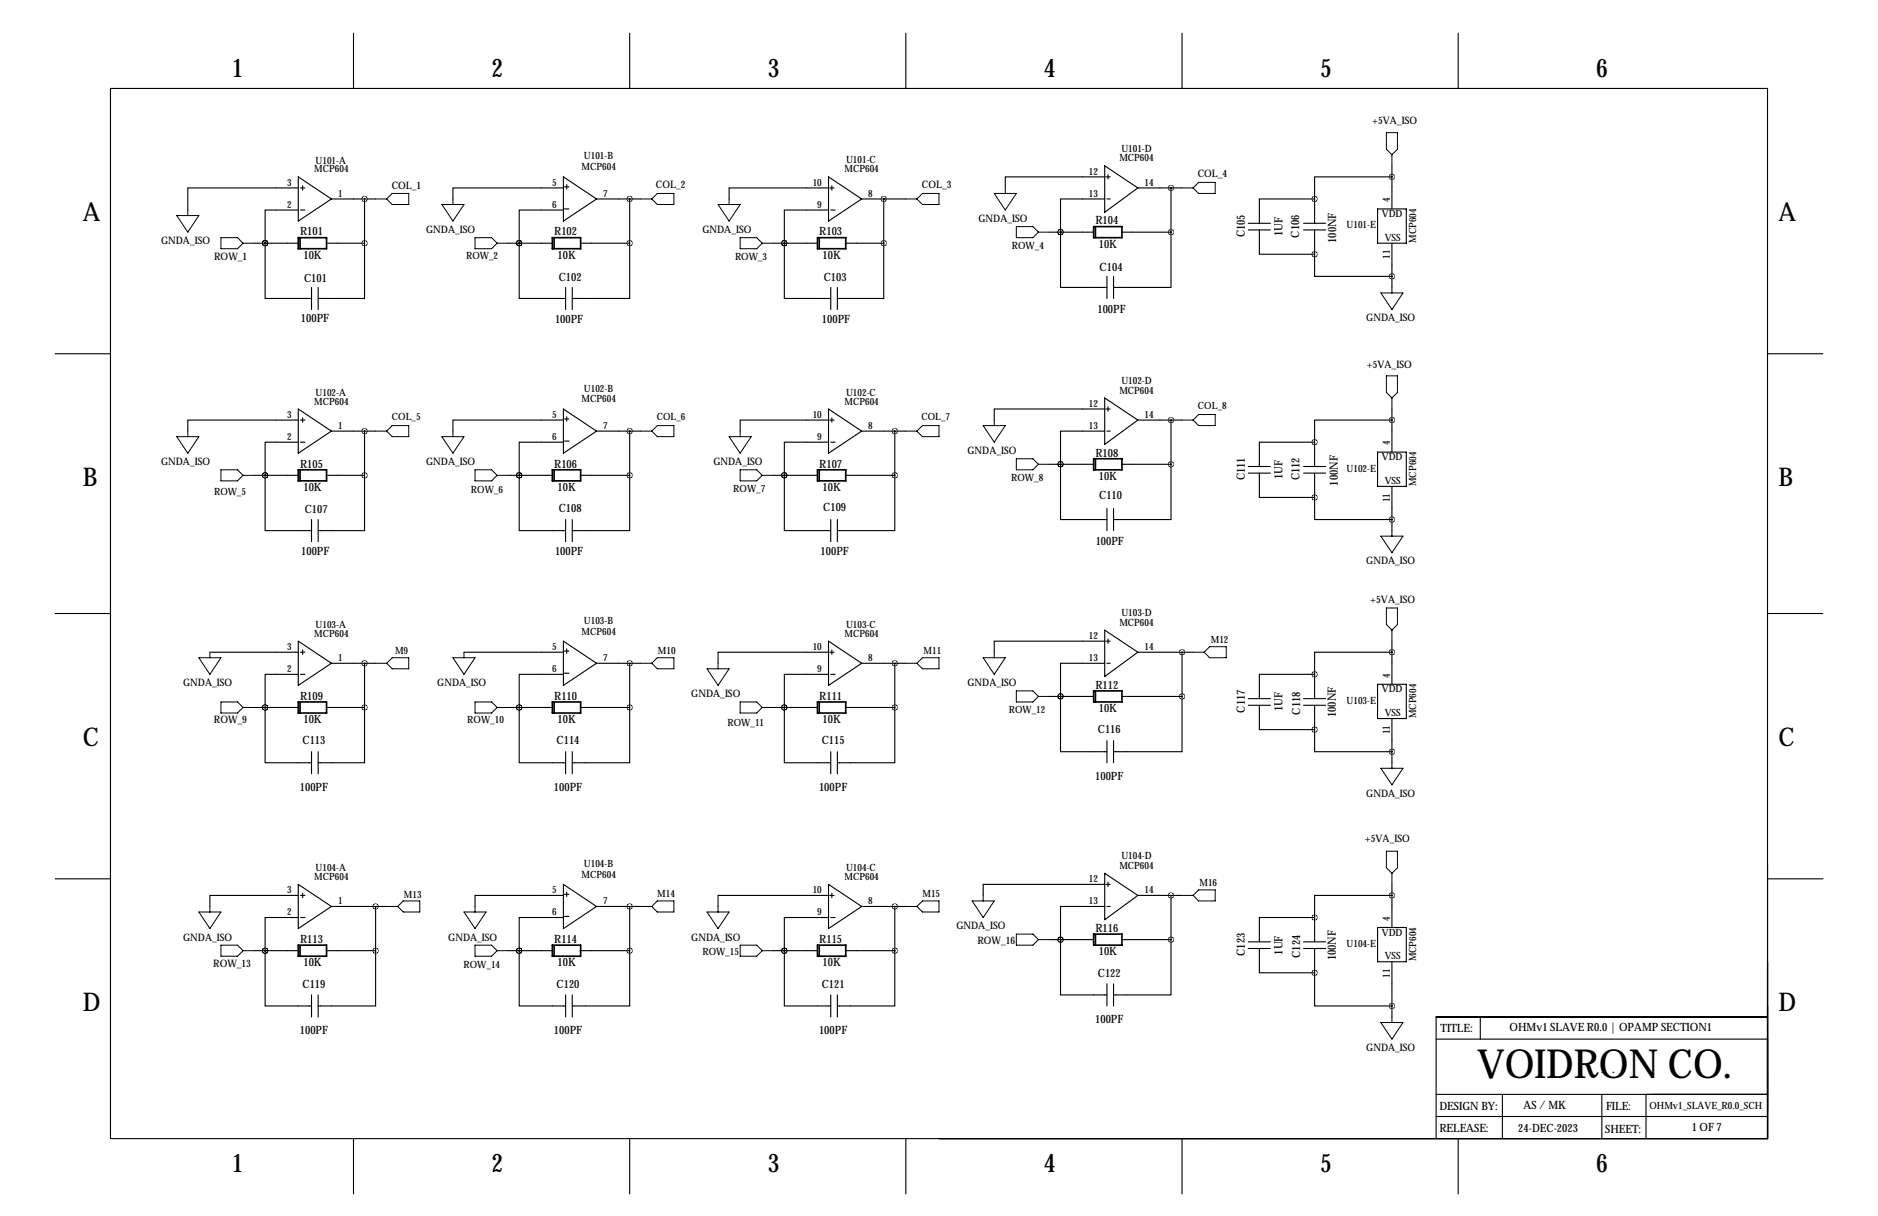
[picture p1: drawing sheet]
<svg xmlns="http://www.w3.org/2000/svg" width="432mm" height="279mm" viewBox="0 0 432 279" stroke-linecap="round" stroke-linejoin="round" font-family="sans-serif">
<g fill="none" stroke="#000" stroke-width=".25">
<path d="M81.3 7.6v12.7M144.8 7.6v12.7M208.3 7.6v12.7M271.8 7.6v12.7M335.3 7.6v12.7M25.4 20.3h381v241.3h-381zM254 38.1l7.6 5.1-7.6 5.6zM320 38.1v9.9M58.4 55.9h10.2M61 55.9h.1M61 55.9v12.7h10.6M68.6 43.2h-25.4v5.1"/>
<path d="M68.6 48.3h-7.6v7.6M68.6 40.6l7.6 5.1-7.6 5.1zM69.1 43.2h1M69.1 48.3h1M69.6 42.7v1M75 55.9h8.8M76.2 45.7h10.2M83.8 55.9v12.7h-10.6M83.8 45.7v10.2M116.8 55.9h10.2M119.4 55.9h.1M119.4 55.9v12.7h10.6"/>
<path d="M129.5 43.2h-25.4v2.5M129.5 48.3h-10.1v7.6M129.5 40.6l7.7 5.1-7.7 5.1zM129.8 42.9h1M129.8 48h1M130.3 42.4v1M133.4 55.9h11.4M137.2 45.7h10.1M144.8 55.9v12.7h-13.2M144.8 45.7v10.2M177.8 55.9h10.2M180.3 55.9h.1"/>
<path d="M180.3 55.9v12.7h10.7M190.5 43.2h-22.9v2.5M190.5 48.3h-10.2v7.6M190.5 40.6l7.6 5.1-7.6 5.1zM190.8 43.2h1M191 48.3h1M191.3 42.7v1M194.4 55.9h8.8M198.1 45.7h10.2M203.2 55.9v12.7h-10.7M203.2 45.7h.1M203.2 45.7v10.2"/>
<path d="M241.3 53.3h10.2M243.8 53.3h.1M243.8 53.3v12.7h10.7M254 40.6h-22.9v2.6M254 45.7h-10.2v7.6M254.3 40.6h1M254.5 45.7h.8M254.8 40.1v1M257.9 53.3h11.3M261.6 43.2h10.2M269.2 53.3v12.7h-13.2M269.2 43.2v10.1"/>
<path d="M287 52.8h5.1M287 51.3h5.1M289.6 52.8v5.6h12.7M299.7 52.8h5.1M299.7 51.3h5.1M302.3 58.4v5.1h17.7M302.3 45.7h-12.7v5.6M302.3 45.7v5.6M302.3 52.8v5.6M316.7 48h6.6v7.9h-6.6zM320 40.6h-17.7v5.1M320 55.9v10.1"/>
<path d="M71.6 66v5.1M73.2 66v5.1M130 66v5.1M131.6 66v5.1M191 66v5.1M192.5 66v5.1M254.5 63.5v5.1M256 63.5v5.1M12.7 81.3h12.7M68.6 96.5h-25.4v2.6M68.6 94l7.6 5.1-7.6 5zM69.1 96.5h1"/>
<path d="M69.6 96v1M76.2 99.1h10.2M83.8 99.1v10.1M129.5 96.5h-25.4v2.6M129.5 94l7.7 5.1-7.7 5zM129.8 96.3h1M130.3 95.8v1M137.2 99.1h10.1M144.8 99.1v10.1M190.5 96.5h-20.3v2.6M190.5 94l7.6 5.1-7.6 5zM190.8 96.5h1"/>
<path d="M191.3 96v1M198.1 99.1h10.2M205.7 99.1v10.1M254 94h-25.4v2.5M254 99.1h-10.2v7.6M254 91.4l7.6 5.1-7.6 5.6zM254.3 94h1M254.5 99.1h.8M254.8 93.5v1M261.6 96.5h10.2M269.2 96.5v10.2M320 96.5h-17.7v5.1"/>
<path d="M320 94v9.9M406.4 81.3h12.7M58.4 109.2h10.2M61 109.2h.1M61 109.2v12.7h10.6M68.6 101.6h-7.6v7.6M69.1 101.6h1M71.6 119.4v5.1M73.2 119.4v5.1M75 109.2h8.8M83.8 109.2v12.7h-10.6M116.8 109.2h10.2"/>
<path d="M119.4 109.2h.1M119.4 109.2v12.7h10.6M129.5 101.6h-10.1v7.6M129.8 101.3h1M130 119.4v5.1M131.6 119.4v5.1M133.4 109.2h11.4M144.8 109.2v12.7h-13.2M177.8 109.2h10.2M180.3 109.2h.1M180.3 109.2v12.7h10.7M190.5 101.6h-10.2v7.6"/>
<path d="M191 119.4v5.1M191 101.6h1M192.5 119.4v5.1M194.4 109.2h11.3M205.7 109.2v12.7h-13.2M241.3 106.7h10.2M243.8 106.7h.1M243.8 106.7v12.7h10.7M254.5 116.8v5.1M256 116.8v5.1M257.9 106.7h11.3M269.2 106.7v12.7h-13.2"/>
<path d="M287 108.7h5.1M287 107.2h5.1M289.6 108.7v5.6h12.7M299.7 108.7h5.1M299.7 107.2h5.1M302.3 114.3v5.1h17.7M302.3 101.6h-12.7v5.6M302.3 101.6v5.6M302.3 108.7v5.6M316.7 103.9h6.6v7.9h-6.6zM320 111.8v10.1M12.7 141h12.7"/>
<path d="M48.3 149.9h20.3M68.6 154.9h-7.6v7.7M68.6 147.3l7.6 5.1-7.6 5.1zM69.1 149.9h1M69.1 154.9h1M69.6 149.4v1M76.2 152.4h10.2M83.8 152.4v10.2M106.7 149.9h22.8M129.5 154.9h-10.1v7.7M129.5 147.3l7.7 5.1-7.7 5.1zM129.8 149.6h1"/>
<path d="M129.8 154.7h1M130.3 149.1v1M137.2 152.4h10.1M144.8 152.4v10.2M190.5 149.9h-25.4v2.5M190.5 154.9h-10.2v7.7M190.5 147.3l7.6 5.1-7.6 5.1zM190.8 149.9h1M191 154.9h1M191.3 149.4v1M198.1 152.4h10.2M205.7 152.4v10.2"/>
<path d="M254 147.3h-25.4v2.6M254 152.4h-10.2v7.6M254 144.8l7.6 5.1-7.6 5.5zM254.3 147.3h1M254.5 152.4h.8M254.8 146.8v1M261.6 149.9h12.7M271.8 149.9v10.1M302.3 154.9h-12.7v5.6M302.3 154.9v5.6M316.7 157.2h6.6v7.9h-6.6zM320 149.9h-17.7v5"/>
<path d="M320 147.3v9.9M406.4 141h12.7M58.4 162.6h10.2M61 162.6h.1M61 162.6v12.7h10.6M71.6 172.7v5.1M73.2 172.7v5.1M75 162.6h8.8M83.8 162.6v12.7h-10.6M116.8 162.6h10.2M119.4 162.6h.1M119.4 162.6v12.7h10.6"/>
<path d="M130 172.7v5.1M131.6 172.7v5.1M133.4 162.6h11.4M144.8 162.6v12.7h-13.2M177.8 162.6h10.2M180.3 162.6h.1M180.3 162.6v12.7h10.7M191 172.7v5.1M192.5 172.7v5.1M194.4 162.6h11.3M205.7 162.6v12.7h-13.2M241.3 160h10.2"/>
<path d="M243.8 160h.1M243.8 160v12.7h10.7M254.5 170.2v5.1M256 170.2v5.1M257.9 160h13.9M271.8 160v12.7h-15.8M287 162.1h5.1M287 160.5h5.1M289.6 162.1v5.5h12.7M299.7 162.1h5.1M299.7 160.5h5.1M302.3 167.6v5.1h17.7"/>
<path d="M302.3 162.1v5.5M320 165.1v10.2M12.7 201.9h12.7M58.4 218.4h10.2M61 218.4h.1M61 218.4v12.7h10.6M68.6 205.7h-20.3v2.6M68.6 210.8h-7.6v7.6M68.6 203.2l7.6 5.1-7.6 5.1zM69.1 205.7h1M69.1 210.8h1M69.6 205.2v1"/>
<path d="M75 218.4h11.4M76.2 208.3h12.7M86.4 218.4v12.7h-13.2M86.4 208.3v10.1M116.8 218.4h10.2M119.4 218.4h.1M119.4 218.4v12.7h10.6M129.5 205.7h-20.3v2.6M129.5 210.8h-10.1v7.6M129.5 203.2l7.7 5.1-7.7 5.1zM129.8 205.5h1M129.8 210.6h1"/>
<path d="M130.3 205v1M133.4 218.4h11.4M137.2 208.3h10.1M144.8 218.4v12.7h-13.2M144.8 208.3v10.1M177.8 218.4h10.2M180.3 218.4h.1M180.3 218.4v12.7h10.7M190.5 205.7h-25.4v2.6M190.5 210.8h-10.2v7.6M190.5 203.2l7.6 5.1-7.6 5.1zM190.8 205.7h1"/>
<path d="M191 210.8h1M191.3 205.2v1M194.4 218.4h11.3M198.1 208.3h10.2M205.7 218.4v12.7h-13.2M205.7 208.3v10.1M241.3 215.9h10.2M243.8 215.9h.1M243.8 215.9v12.7h10.7M254 203.2h-27.9v2.5M254 208.3h-10.2v7.6M254 200.7l7.6 5-7.6 5.6z"/>
<path d="M254.3 203.2h1M254.5 208.3h.8M254.8 202.7v1M257.9 215.9h11.3M261.6 205.7h10.2M269.2 215.9v12.7h-13.2M269.2 205.7v10.2M287 217.9h5.1M287 216.4h5.1M289.6 217.9v5.6h12.7M299.7 217.9h5.1M299.7 216.4h5.1"/>
<path d="M302.3 210.8h-12.7v5.6M302.3 210.8v5.6M302.3 217.9v5.6M316.7 213.1h6.6v7.9h-6.6zM320 205.7h-17.7v5.1M320 203.2v9.9M406.5 201.9h12.7M71.6 228.6v5.1M73.2 228.6v5.1M130 228.6v5.1M131.6 228.6v5.1M191 228.6v5.1"/>
<path d="M192.5 228.6v5.1M254.5 226.1v5M256 226.1v5M302.3 223.5v7.6h17.7M320 221v12.7M330.2 238.8h76.2M340.4 233.7v5.1M406.4 233.7h-76.2v27.9M330.2 251.5h76.2M330.2 256.5h76.2M345.4 251.5v10.1M368.3 246.4h.1"/>
<path d="M368.3 251.5v10.1M370.8 246.4h.1M378.5 251.5v10.1M81.3 261.6v12.7M144.8 261.6v12.7M208.3 261.6v12.7M271.8 261.6v12.7M335.3 261.6v12.7"/>
</g>
<g fill="none" stroke="#000" stroke-width=".38">
<path d="M68.6 54.6h6.5v2.6h-6.5zM69 54.7v2.5M127 54.6h6.5v2.6h-6.5zM127.4 54.7v2.5M188 54.6h6.5v2.6h-6.5zM188.4 54.7v2.5M251.5 52.1h6.5v2.5h-6.5zM251.9 52.2v2.4M68.6 107.9h6.5v2.6h-6.5zM69 108.1v2.4M127 107.9h6.5v2.6h-6.5zM127.4 108.1v2.4"/>
<path d="M188 107.9h6.5v2.6h-6.5zM188.4 108.1v2.4M251.5 105.4h6.5v2.5h-6.5zM251.9 105.5v2.4M251.5 158.8h6.5v2.5h-6.5zM251.9 158.9v2.4M68.6 161.3h6.5v2.5h-6.5zM69 161.4v2.4M127 161.3h6.5v2.5h-6.5zM127.4 161.4v2.4M188 161.3h6.5v2.5h-6.5zM188.4 161.4v2.4"/>
<path d="M68.6 217.2h6.5v2.5h-6.5zM69 217.3v2.4M127 217.2h6.5v2.5h-6.5zM127.4 217.3v2.4M188 217.2h6.5v2.5h-6.5zM188.4 217.3v2.4M251.5 214.6h6.5v2.6h-6.5zM251.9 214.7v2.5"/>
</g>
<g fill="none" stroke="#000" stroke-width=".23">
<path d="M318.8 30.5h2.5v3.8l-1.3 1.3-1.2-1.3zM320 35.6v2.5M40.6 49.5h5.1l-2.5 3.8zM43.2 48.3v1.2M50.8 54.6h3.8l1.3 1.3-1.3 1.3h-3.8zM55.9 55.9h2.5M86.4 45.7h2.5M88.9 45.7l1.3-1.3h3.8v2.6h-3.8zM101.6 47h5.1l-2.6 3.8zM104.1 45.7v1.3M109.2 54.6h3.8l1.3 1.3-1.3 1.3h-3.8zM114.3 55.9h2.5"/>
<path d="M147.3 45.7h2.6M149.9 45.7l1.2-1.3h3.8v2.6h-3.8zM165.1 47h5.1l-2.6 3.8zM167.6 45.7v1.3M170.2 54.6h3.8l1.3 1.3-1.3 1.3h-3.8zM175.3 55.9h2.5M208.3 45.7h2.5M210.8 45.7l1.3-1.3h3.8v2.6h-3.8zM228.6 44.4h5.1l-2.6 3.9zM231.1 43.2v1.2M233.7 52.1h3.8l1.3 1.2-1.3 1.3h-3.8zM238.8 53.3h2.5"/>
<path d="M271.8 43.2h2.5M275.6 41.9h3.8v2.5h-3.8l-1.3-1.2zM317.5 67.3h5.1l-2.6 3.8zM320 66v1.3M43.2 99.1v1.2M86.4 99.1h2.5M88.9 99.1l1.3-1.3h3.8v2.5h-3.8zM104.1 99.1v1.2M147.3 99.1h2.6M149.9 99.1l1.2-1.3h3.8v2.5h-3.8zM170.2 99.1v1.2M208.3 99.1h2.5"/>
<path d="M210.8 99.1l1.3-1.3h3.8v2.5h-3.8zM226.1 97.8h5l-2.5 3.8zM228.6 96.5v1.3M271.8 96.5h2.5M274.3 96.5l1.3-1.3h3.8v2.6h-3.8zM318.8 86.4h2.5v3.8l-1.3 1.2-1.2-1.2zM320 91.4v2.6M40.6 100.3h5.1l-2.5 3.8zM50.8 107.9h3.8l1.3 1.3-1.3 1.3h-3.8zM55.9 109.2h2.5M101.6 100.3h5.1l-2.6 3.8zM109.2 107.9h3.8l1.3 1.3-1.3 1.3h-3.8z"/>
<path d="M114.3 109.2h2.5M167.6 100.3h5.1l-2.5 3.8zM170.2 107.9h3.8l1.3 1.3-1.3 1.3h-3.8zM175.3 109.2h2.5M233.7 105.4h3.8l1.3 1.3-1.3 1.2h-3.8zM238.8 106.7h2.5M317.5 123.2h5.1l-2.6 3.8zM318.8 139.7h2.5v3.8l-1.3 1.3-1.2-1.3zM320 121.9v1.3M45.7 151.1h5.1l-2.5 3.8zM48.3 149.9v1.2M86.4 152.4h2.5"/>
<path d="M88.9 152.4l1.3-1.3h3.8v2.6h-3.8zM104.1 151.1h5.1l-2.5 3.8zM106.7 149.9v1.2M147.3 152.4h2.6M149.9 152.4l1.2-1.3h3.8v2.6h-3.8zM162.6 153.7h5l-2.5 3.8zM165.1 152.4v1.3M208.3 152.4h2.5M210.8 152.4l1.3-1.3h3.8v2.6h-3.8zM226.1 151.1h5l-2.5 3.8zM228.6 149.9v1.2M233.7 158.8h3.8l1.3 1.2-1.3 1.3h-3.8z"/>
<path d="M274.3 149.9h2.6M276.9 149.9l1.2-1.3h3.8v2.5h-3.8zM320 144.8v2.5M50.8 161.3h3.8l1.3 1.3-1.3 1.2h-3.8zM55.9 162.6h2.5M109.2 161.3h3.8l1.3 1.3-1.3 1.2h-3.8zM114.3 162.6h2.5M170.2 161.3h3.8l1.3 1.3-1.3 1.2h-3.8zM175.3 162.6h2.5M238.8 160h2.5M317.5 176.5h5.1l-2.6 3.8zM320 175.3v1.2"/>
<path d="M318.8 195.6h2.5v3.8l-1.3 1.3-1.2-1.3zM45.7 209.5h5.1l-2.5 3.9zM48.3 208.3v1.2M50.8 217.2h3.8l1.3 1.2-1.3 1.3h-3.8zM55.9 218.4h2.5M88.9 208.3h2.5M92.7 207h3.8v2.5h-3.8l-1.3-1.2zM106.7 209.5h5.1l-2.6 3.9zM109.2 208.3v1.2M109.2 217.2h3.8l1.3 1.2-1.3 1.3h-3.8zM114.3 218.4h2.5M147.3 208.3h2.6"/>
<path d="M149.9 208.3l1.2-1.3h3.8v2.5h-3.8zM162.6 209.5h5l-2.5 3.9zM165.1 208.3v1.2M170.2 217.2h3.8l1.3 1.2-1.3 1.3h-3.8zM175.3 218.4h2.5M208.3 208.3h2.5M210.8 208.3l1.3-1.3h3.8v2.5h-3.8zM223.5 207h5.1l-2.5 3.8zM226.1 205.7v1.3M233.7 214.6h3.8l1.3 1.3-1.3 1.3h-3.8zM238.8 215.9h2.5M271.8 205.7h2.5"/>
<path d="M274.3 205.7l1.3-1.2h3.8v2.5h-3.8zM320 200.7v2.5M317.5 234.9h5.1l-2.6 3.9zM320 233.7v1.2"/>
</g>
<path d="M60.9 55.9a.05 .05 0 0 0 .1 0 .05 .05 0 0 0-.1 0zM60.9 55.9a.05 .05 0 0 0 .1 0 .05 .05 0 0 0-.1 0zM119.3 55.9a.05 .05 0 0 0 .1 0 .05 .05 0 0 0-.1 0zM119.3 55.9a.05 .05 0 0 0 .1 0 .05 .05 0 0 0-.1 0zM302.2 58.4a.05 .05 0 0 0 .1 0 .05 .05 0 0 0-.1 0zM180.3 55.9a.05 .05 0 0 0 .1 0 .05 .05 0 0 0-.1 0zM180.3 55.9a.05 .05 0 0 0 .1 0 .05 .05 0 0 0-.1 0zM243.8 53.3a.05 .05 0 0 0 .1 0 .05 .05 0 0 0-.1 0zM243.8 53.3a.05 .05 0 0 0 .1 0 .05 .05 0 0 0-.1 0zM83.8 99.1a.05 .05 0 0 0 .1 0 .05 .05 0 0 0-.1 0zM83.8 109.2a.05 .05 0 0 0 .1 0 .05 .05 0 0 0-.1 0zM60.9 109.2a.05 .05 0 0 0 .1 0 .05 .05 0 0 0-.1 0zM60.9 109.2a.05 .05 0 0 0 .1 0 .05 .05 0 0 0-.1 0zM119.3 109.2a.05 .05 0 0 0 .1 0 .05 .05 0 0 0-.1 0zM119.3 109.2a.05 .05 0 0 0 .1 0 .05 .05 0 0 0-.1 0zM302.2 101.6a.05 .05 0 0 0 .1 0 .05 .05 0 0 0-.1 0zM302.2 114.3a.05 .05 0 0 0 .1 0 .05 .05 0 0 0-.1 0zM180.3 109.2a.05 .05 0 0 0 .1 0 .05 .05 0 0 0-.1 0zM180.3 109.2a.05 .05 0 0 0 .1 0 .05 .05 0 0 0-.1 0zM243.8 106.7a.05 .05 0 0 0 .1 0 .05 .05 0 0 0-.1 0zM243.8 106.7a.05 .05 0 0 0 .1 0 .05 .05 0 0 0-.1 0zM83.8 152.4a.05 .05 0 0 0 .1 0 .05 .05 0 0 0-.1 0zM60.9 162.6a.05 .05 0 0 0 .1 0 .05 .05 0 0 0-.1 0zM119.3 162.6a.05 .05 0 0 0 .1 0 .05 .05 0 0 0-.1 0zM302.2 154.9a.05 .05 0 0 0 .1 0 .05 .05 0 0 0-.1 0zM302.2 167.6a.05 .05 0 0 0 .1 0 .05 .05 0 0 0-.1 0zM180.3 162.6a.05 .05 0 0 0 .1 0 .05 .05 0 0 0-.1 0zM243.8 160a.05 .05 0 0 0 .1 0 .05 .05 0 0 0-.1 0zM60.9 218.4a.05 .05 0 0 0 .1 0 .05 .05 0 0 0-.1 0zM119.3 218.4a.05 .05 0 0 0 .1 0 .05 .05 0 0 0-.1 0zM302.2 210.8a.05 .05 0 0 0 .1 0 .05 .05 0 0 0-.1 0zM302.2 223.5a.05 .05 0 0 0 .1 0 .05 .05 0 0 0-.1 0zM180.3 218.4a.05 .05 0 0 0 .1 0 .05 .05 0 0 0-.1 0zM243.8 215.9a.05 .05 0 0 0 .1 0 .05 .05 0 0 0-.1 0zM60.9 162.6a.05 .05 0 0 0 .1 0 .05 .05 0 0 0-.1 0zM83.8 162.6a.05 .05 0 0 0 .1 0 .05 .05 0 0 0-.1 0zM119.3 162.6a.05 .05 0 0 0 .1 0 .05 .05 0 0 0-.1 0zM144.7 162.6a.05 .05 0 0 0 .1 0 .05 .05 0 0 0-.1 0zM180.3 162.6a.05 .05 0 0 0 .1 0 .05 .05 0 0 0-.1 0zM243.8 160a.05 .05 0 0 0 .1 0 .05 .05 0 0 0-.1 0zM60.9 218.4a.05 .05 0 0 0 .1 0 .05 .05 0 0 0-.1 0zM119.3 218.4a.05 .05 0 0 0 .1 0 .05 .05 0 0 0-.1 0zM180.3 218.4a.05 .05 0 0 0 .1 0 .05 .05 0 0 0-.1 0zM243.8 215.9a.05 .05 0 0 0 .1 0 .05 .05 0 0 0-.1 0zM302.2 45.7a.05 .05 0 0 0 .1 0 .05 .05 0 0 0-.1 0zM320 63.5a.05 .05 0 0 0 .1 0 .05 .05 0 0 0-.1 0zM320 40.6a.05 .05 0 0 0 .1 0 .05 .05 0 0 0-.1 0zM320 96.5a.05 .05 0 0 0 .1 0 .05 .05 0 0 0-.1 0zM320 119.4a.05 .05 0 0 0 .1 0 .05 .05 0 0 0-.1 0zM320 149.9a.05 .05 0 0 0 .1 0 .05 .05 0 0 0-.1 0zM320 172.7a.05 .05 0 0 0 .1 0 .05 .05 0 0 0-.1 0zM320 205.7a.05 .05 0 0 0 .1 0 .05 .05 0 0 0-.1 0zM320 231.1a.05 .05 0 0 0 .1 0 .05 .05 0 0 0-.1 0zM83.8 55.9a.05 .05 0 0 0 .1 0 .05 .05 0 0 0-.1 0zM83.8 45.7a.05 .05 0 0 0 .1 0 .05 .05 0 0 0-.1 0zM144.7 55.9a.05 .05 0 0 0 .1 0 .05 .05 0 0 0-.1 0zM144.7 45.7a.05 .05 0 0 0 .1 0 .05 .05 0 0 0-.1 0zM269.2 53.3a.05 .05 0 0 0 .1 0 .05 .05 0 0 0-.1 0zM269.2 43.2a.05 .05 0 0 0 .1 0 .05 .05 0 0 0-.1 0zM144.7 109.2a.05 .05 0 0 0 .1 0 .05 .05 0 0 0-.1 0zM144.7 99.1a.05 .05 0 0 0 .1 0 .05 .05 0 0 0-.1 0zM205.7 99.1a.05 .05 0 0 0 .1 0 .05 .05 0 0 0-.1 0zM205.7 109.2a.05 .05 0 0 0 .1 0 .05 .05 0 0 0-.1 0zM269.2 106.7a.05 .05 0 0 0 .1 0 .05 .05 0 0 0-.1 0zM269.2 96.5a.05 .05 0 0 0 .1 0 .05 .05 0 0 0-.1 0zM144.7 152.4a.05 .05 0 0 0 .1 0 .05 .05 0 0 0-.1 0zM205.7 162.6a.05 .05 0 0 0 .1 0 .05 .05 0 0 0-.1 0zM205.7 152.4a.05 .05 0 0 0 .1 0 .05 .05 0 0 0-.1 0zM271.7 160a.05 .05 0 0 0 .1 0 .05 .05 0 0 0-.1 0zM271.7 149.9a.05 .05 0 0 0 .1 0 .05 .05 0 0 0-.1 0zM86.3 218.4a.05 .05 0 0 0 .1 0 .05 .05 0 0 0-.1 0zM86.3 208.3a.05 .05 0 0 0 .1 0 .05 .05 0 0 0-.1 0zM144.7 218.4a.05 .05 0 0 0 .1 0 .05 .05 0 0 0-.1 0zM144.7 208.3a.05 .05 0 0 0 .1 0 .05 .05 0 0 0-.1 0zM205.7 218.4a.05 .05 0 0 0 .1 0 .05 .05 0 0 0-.1 0zM269.2 215.9a.05 .05 0 0 0 .1 0 .05 .05 0 0 0-.1 0zM205.7 208.3a.05 .05 0 0 0 .1 0 .05 .05 0 0 0-.1 0zM269.2 205.7a.05 .05 0 0 0 .1 0 .05 .05 0 0 0-.1 0z" fill="#000" stroke="#000" stroke-width="1.3"/>
<text font-size="9.2" x="339.6" y="247.7">VOIDRON CO.</text>
<g font-size="5.9">
<text x="53.3" y="17.8">1</text>
<text x="113" y="17.8">2</text>
<text x="176.5" y="17.8">3</text>
<text x="240" y="17.8">4</text>
<text x="303.5" y="17.8">5</text>
<text x="367" y="17.8">6</text>
<text x="19" y="50.8">A</text>
<text x="408.9" y="50.8">A</text>
<text x="19" y="111.8">B</text>
<text x="408.9" y="111.8">B</text>
<text x="19" y="171.4">C</text>
<text x="408.9" y="171.4">C</text>
<text x="19" y="232.4">D</text>
<text x="408.9" y="232.4">D</text>
<text x="53.3" y="269.2">1</text>
<text x="113" y="269.2">2</text>
<text x="176.5" y="269.2">3</text>
<text x="240" y="269.2">4</text>
<text x="303.5" y="269.2">5</text>
<text x="367" y="269.2">6</text>
</g>
<g font-size="2.6">
<text x="251.9" y="51.6">R104</text>
<text x="69" y="54.1">R101</text>
<text x="69.8" y="59.4">10K</text>
<text x="127.4" y="54.1">R102</text>
<text x="128.2" y="59.4">10K</text>
<text x="188.4" y="54.1">R103</text>
<text x="189.2" y="59.4">10K</text>
<text x="252.7" y="56.9">10K</text>
<text x="286.2" y="54.5" transform="rotate(-90 286.2 54.5)">C105</text>
<text x="294.9" y="54.3" transform="rotate(-90 294.9 54.3)">1UF</text>
<text x="298.7" y="54.6" transform="rotate(-90 298.7 54.6)">C106</text>
<text x="307.2" y="55.8" transform="rotate(-90 307.2 55.8)">100NF</text>
<text x="69.9" y="64.8">C101</text>
<text x="128.5" y="64.6">C102</text>
<text x="189.4" y="64.5">C103</text>
<text x="252.8" y="62.3">C104</text>
<text x="252.3" y="71.9">100PF</text>
<text x="69.2" y="74.1">100PF</text>
<text x="127.6" y="74.3">100PF</text>
<text x="189" y="74.3">100PF</text>
<text x="69" y="107.4">R105</text>
<text x="127.4" y="107.4">R106</text>
<text x="188.4" y="107.4">R107</text>
<text x="251.9" y="104.9">R108</text>
<text x="69.8" y="112.8">10K</text>
<text x="128.2" y="112.8">10K</text>
<text x="189.2" y="112.8">10K</text>
<text x="252.7" y="110.2">10K</text>
<text x="286.2" y="110.4" transform="rotate(-90 286.2 110.4)">C111</text>
<text x="294.9" y="110.1" transform="rotate(-90 294.9 110.1)">1UF</text>
<text x="298.8" y="110.4" transform="rotate(-90 298.8 110.4)">C112</text>
<text x="307.6" y="111.6" transform="rotate(-90 307.6 111.6)">100NF</text>
<text x="70.1" y="117.9">C107</text>
<text x="128.5" y="117.7">C108</text>
<text x="189.3" y="117.4">C109</text>
<text x="252.7" y="114.6">C110</text>
<text x="251.9" y="125.2">100PF</text>
<text x="69.3" y="127.5">100PF</text>
<text x="127.6" y="127.6">100PF</text>
<text x="188.7" y="127.6">100PF</text>
<text x="69" y="160.8">R109</text>
<text x="127.4" y="160.8">R110</text>
<text x="188.4" y="160.8">R111</text>
<text x="251.9" y="158.2">R112</text>
<text x="69.8" y="166.1">10K</text>
<text x="128.2" y="166.1">10K</text>
<text x="189.2" y="166.1">10K</text>
<text x="252.7" y="163.6">10K</text>
<text x="286.2" y="163.7" transform="rotate(-90 286.2 163.7)">C117</text>
<text x="294.9" y="163.5" transform="rotate(-90 294.9 163.5)">1UF</text>
<text x="299" y="164.2" transform="rotate(-90 299 164.2)">C118</text>
<text x="307.1" y="164.8" transform="rotate(-90 307.1 164.8)">100NF</text>
<text x="69.6" y="171">C113</text>
<text x="128" y="171">C114</text>
<text x="188.9" y="171">C115</text>
<text x="252.4" y="168.5">C116</text>
<text x="251.8" y="179.2">100PF</text>
<text x="68.9" y="181.7">100PF</text>
<text x="127.4" y="181.7">100PF</text>
<text x="188.3" y="181.7">100PF</text>
<text x="251.9" y="214.1">R116</text>
<text x="69" y="216.7">R113</text>
<text x="69.8" y="222">10K</text>
<text x="127.4" y="216.7">R114</text>
<text x="128.2" y="222">10K</text>
<text x="188.4" y="216.7">R115</text>
<text x="189.2" y="222">10K</text>
<text x="252.7" y="219.4">10K</text>
<text x="286.2" y="219.6" transform="rotate(-90 286.2 219.6)">C123</text>
<text x="294.9" y="219.4" transform="rotate(-90 294.9 219.4)">1UF</text>
<text x="299" y="220.1" transform="rotate(-90 299 220.1)">C124</text>
<text x="307.1" y="220.6" transform="rotate(-90 307.1 220.6)">100NF</text>
<text x="69.6" y="226.9">C119</text>
<text x="128" y="226.9">C120</text>
<text x="188.9" y="226.9">C121</text>
<text x="252.4" y="224.4">C122</text>
<text x="68.9" y="237.6">100PF</text>
<text x="127.4" y="237.6">100PF</text>
<text x="188.3" y="237.6">100PF</text>
<text x="251.8" y="235.1">100PF</text>
<text x="331.2" y="237.2">TITLE:</text>
<text x="347.1" y="237">OHMv1 SLAVE R0.0 | OPAMP SECTION1</text>
<text x="331" y="255">DESIGN BY:</text>
<text x="350.3" y="254.9">AS / MK</text>
<text x="369.3" y="255.1">FILE:</text>
<text x="331" y="260.1">RELEASE:</text>
<text x="349.1" y="260">24-DEC-2023</text>
<text x="369.1" y="260.3">SHEET:</text>
<text x="389" y="260">1 OF 7</text>
</g>
<g font-size="2.4">
<text x="315.5" y="28.6">+5VA_ISO</text>
<text x="275.4" y="40.6">COL_4</text>
<text x="90.1" y="43.3">COL_1</text>
<text x="150.8" y="43.2">COL_2</text>
<text x="212" y="43.2">COL_3</text>
<text x="98" y="53.5">GNDA_ISO</text>
<text x="161.5" y="53.5">GNDA_ISO</text>
<text x="225" y="51">GNDA_ISO</text>
<text x="37" y="56.1">GNDA_ISO</text>
<text x="49.2" y="59.7">ROW_1</text>
<text x="314.1" y="73.8">GNDA_ISO</text>
<text x="314.3" y="84.6">+5VA_ISO</text>
<text x="37" y="106.9">GNDA_ISO</text>
<text x="98" y="106.9">GNDA_ISO</text>
<text x="164" y="106.9">GNDA_ISO</text>
<text x="222.5" y="104.3">GNDA_ISO</text>
<text x="314.1" y="129.7">GNDA_ISO</text>
<text x="315.1" y="138.5">+5VA_ISO</text>
<text x="42.1" y="157.7">GNDA_ISO</text>
<text x="100.5" y="157.7">GNDA_ISO</text>
<text x="159" y="160.2">GNDA_ISO</text>
<text x="222.5" y="157.7">GNDA_ISO</text>
<text x="49.2" y="166.2">ROW_9</text>
<text x="314.1" y="183">GNDA_ISO</text>
<text x="313.8" y="193.4">+5VA_ISO</text>
<text x="219.9" y="213.6">GNDA_ISO</text>
<text x="42.1" y="216.1">GNDA_ISO</text>
<text x="103.1" y="216.1">GNDA_ISO</text>
<text x="159" y="216.1">GNDA_ISO</text>
<text x="224.7" y="216.8">ROW_16</text>
<text x="49" y="222.2">ROW_13</text>
<text x="314.1" y="241.5">GNDA_ISO</text>
</g>
<g font-size="2.3">
<text x="257.8" y="34.9">U101-D</text>
<text x="72.2" y="39.6">MCP604</text>
<text x="72.6" y="37.6">U101-A</text>
<text x="133.7" y="39.1">MCP604</text>
<text x="134.3" y="36.6">U101-B</text>
<text x="194.2" y="39.6">MCP604</text>
<text x="194.5" y="37.5">U101-C</text>
<text x="250.4" y="40.1">12</text>
<text x="257.4" y="37.1">MCP604</text>
<text x="66" y="47.8">2</text>
<text x="66" y="42.7">3</text>
<text x="77.7" y="45.2">1</text>
<text x="127" y="47.8">6</text>
<text x="127" y="42.7">5</text>
<text x="138.7" y="45.2">7</text>
<text x="186.9" y="42.7">10</text>
<text x="187.9" y="47.8">9</text>
<text x="199.6" y="45.2">8</text>
<text x="250.4" y="45.2">13</text>
<text x="263.1" y="42.7">14</text>
<text x="319.5" y="46.5" transform="rotate(-90 319.5 46.5)">4</text>
<text x="309.6" y="52.5">U101-E</text>
<text x="317.7" y="49.9">VDD</text>
<text x="107.2" y="59.4">ROW_2</text>
<text x="169" y="59.7">ROW_3</text>
<text x="232.7" y="57.3">ROW_4</text>
<text x="318.4" y="55.3">VSS</text>
<text x="319.5" y="59.5" transform="rotate(-90 319.5 59.5)">11</text>
<text x="325.6" y="55.8" transform="rotate(-90 325.6 55.8)">MCP604</text>
<text x="134.3" y="90">U102-B</text>
<text x="257.8" y="88.2">U102-D</text>
<text x="72.2" y="93">MCP604</text>
<text x="72.6" y="91">U102-A</text>
<text x="133.7" y="92.5">MCP604</text>
<text x="194.2" y="93">MCP604</text>
<text x="194.5" y="90.9">U102-C</text>
<text x="250.4" y="93.5">12</text>
<text x="257.4" y="90.4">MCP604</text>
<text x="275.4" y="93.9">COL_8</text>
<text x="66" y="101.1">2</text>
<text x="66" y="96">3</text>
<text x="77.7" y="98.6">1</text>
<text x="90.1" y="96.5">COL_5</text>
<text x="127" y="101.1">6</text>
<text x="127" y="96">5</text>
<text x="138.7" y="98.6">7</text>
<text x="151" y="96.5">COL_6</text>
<text x="186.9" y="96">10</text>
<text x="187.9" y="101.1">9</text>
<text x="199.6" y="98.6">8</text>
<text x="211.9" y="96.5">COL_7</text>
<text x="250.4" y="98.6">13</text>
<text x="263.1" y="96">14</text>
<text x="317.7" y="105.8">VDD</text>
<text x="319.5" y="102.4" transform="rotate(-90 319.5 102.4)">4</text>
<text x="49.2" y="113.6">ROW_5</text>
<text x="108.3" y="113.2">ROW_6</text>
<text x="168.6" y="113.1">ROW_7</text>
<text x="232.5" y="110.4">ROW_8</text>
<text x="309.6" y="108.4">U102-E</text>
<text x="318.4" y="111.2">VSS</text>
<text x="325.6" y="111.7" transform="rotate(-90 325.6 111.7)">MCP604</text>
<text x="319.5" y="115.4" transform="rotate(-90 319.5 115.4)">11</text>
<text x="134.3" y="143.3">U103-B</text>
<text x="257.4" y="143.8">MCP604</text>
<text x="257.8" y="141.6">U103-D</text>
<text x="66" y="149.4">3</text>
<text x="72.2" y="146.3">MCP604</text>
<text x="72.6" y="144.3">U103-A</text>
<text x="127" y="149.4">5</text>
<text x="133.7" y="145.8">MCP604</text>
<text x="186.9" y="149.4">10</text>
<text x="194.2" y="146.3">MCP604</text>
<text x="194.5" y="144.2">U103-C</text>
<text x="250.4" y="146.8">12</text>
<text x="263.1" y="149.4">14</text>
<text x="278.4" y="147.7">M12</text>
<text x="66" y="154.4">2</text>
<text x="77.7" y="151.9">1</text>
<text x="90.8" y="150.2">M9</text>
<text x="127" y="154.4">6</text>
<text x="138.7" y="151.9">7</text>
<text x="151.3" y="150.4">M10</text>
<text x="187.9" y="154.4">9</text>
<text x="199.6" y="151.9">8</text>
<text x="212.3" y="150.2">M11</text>
<text x="250.4" y="151.9">13</text>
<text x="319.5" y="155.7" transform="rotate(-90 319.5 155.7)">4</text>
<text x="309.6" y="161.7">U103-E</text>
<text x="317.7" y="159.1">VDD</text>
<text x="107.4" y="166.2">ROW_10</text>
<text x="167.3" y="166.9">ROW_11</text>
<text x="232" y="163.9">ROW_12</text>
<text x="318.4" y="164.5">VSS</text>
<text x="325.6" y="165" transform="rotate(-90 325.6 165)">MCP604</text>
<text x="319.5" y="168.7" transform="rotate(-90 319.5 168.7)">11</text>
<text x="257.8" y="197.5">U104-D</text>
<text x="72.2" y="202.2">MCP604</text>
<text x="72.6" y="200.2">U104-A</text>
<text x="133.7" y="201.7">MCP604</text>
<text x="134.3" y="199.2">U104-B</text>
<text x="194.2" y="202.2">MCP604</text>
<text x="194.5" y="200.1">U104-C</text>
<text x="250.4" y="202.7">12</text>
<text x="257.4" y="199.7">MCP604</text>
<text x="275.8" y="203.6">M16</text>
<text x="66" y="205.2">3</text>
<text x="77.7" y="207.8">1</text>
<text x="92.9" y="206.3">M13</text>
<text x="127" y="205.2">5</text>
<text x="138.7" y="207.8">7</text>
<text x="151.1" y="206.2">M14</text>
<text x="186.9" y="205.2">10</text>
<text x="199.6" y="207.8">8</text>
<text x="212.1" y="206.1">M15</text>
<text x="250.4" y="207.8">13</text>
<text x="263.1" y="205.2">14</text>
<text x="66" y="210.3">2</text>
<text x="127" y="210.3">6</text>
<text x="187.9" y="210.3">9</text>
<text x="317.7" y="215">VDD</text>
<text x="319.5" y="211.6" transform="rotate(-90 319.5 211.6)">4</text>
<text x="161.5" y="219.4">ROW_15</text>
<text x="309.6" y="217.6">U104-E</text>
<text x="318.4" y="220.4">VSS</text>
<text x="325.6" y="220.9" transform="rotate(-90 325.6 220.9)">MCP604</text>
<text x="106.6" y="222.4">ROW_14</text>
<text x="319.5" y="224.6" transform="rotate(-90 319.5 224.6)">11</text>
<text x="379.3" y="254.8">OHMv1_SLAVE_R0.0_SCH</text>
</g>
</svg>
